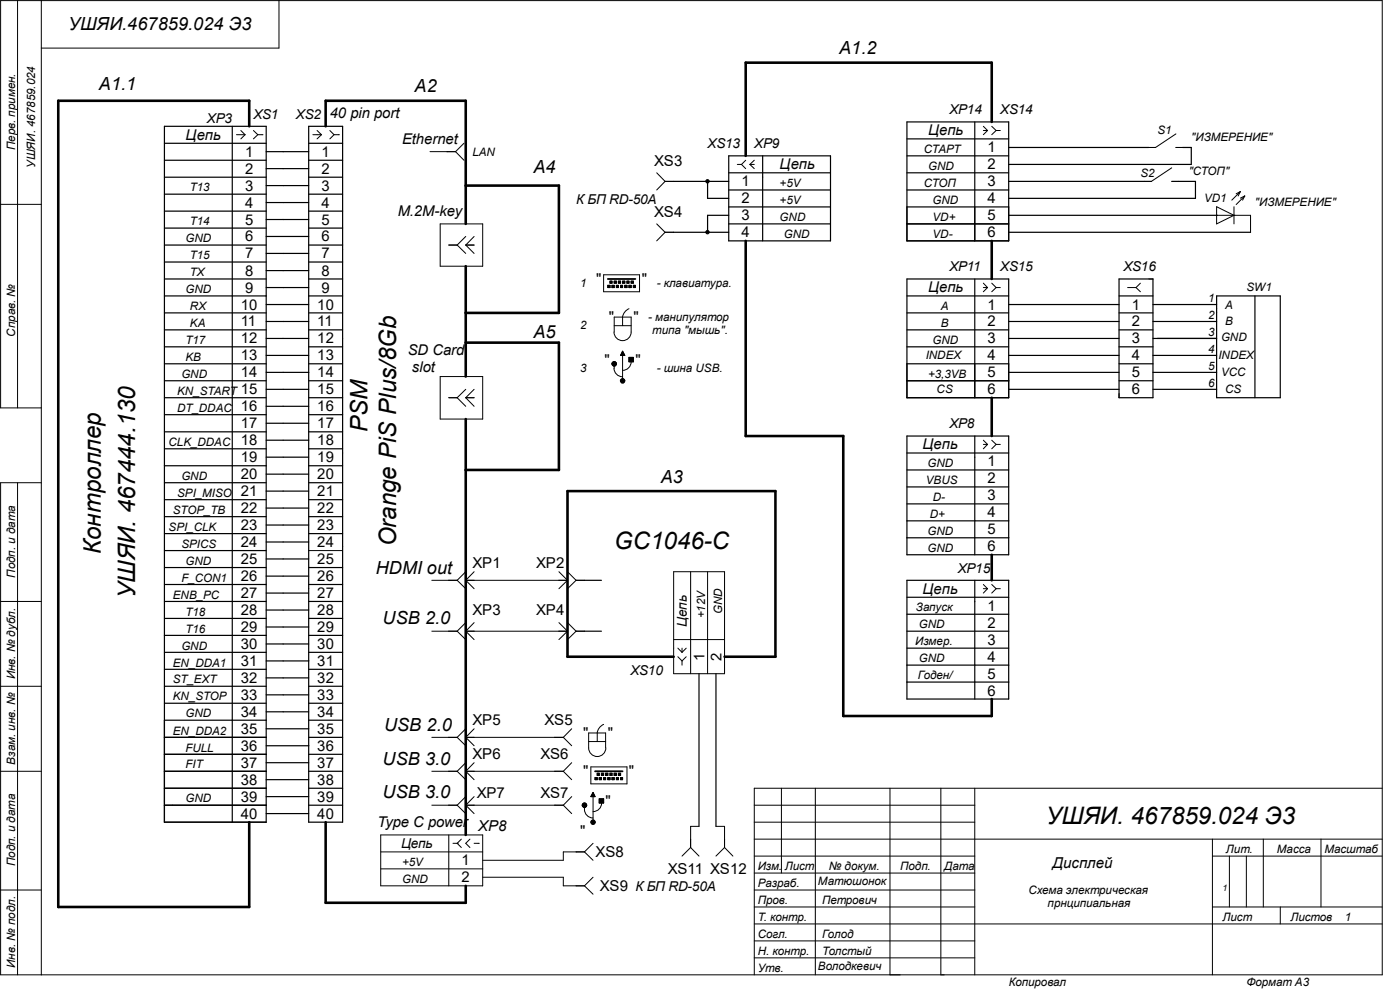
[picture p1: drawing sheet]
<svg xmlns="http://www.w3.org/2000/svg" width="297mm" height="210mm" viewBox="0 0 297 210" stroke-linecap="round" stroke-linejoin="round" font-family="sans-serif">
<g fill="none" stroke="#000" stroke-width=".25">
<path d="M34.9 26.8h21.6v147.6h-21.6zM34.9 37.6h21.6M34.9 34h21.6M34.9 30.4h21.6M49.3 26.8v147.6M56.5 35.8h9M56.5 39.4h9M56.5 32.2h9M65.5 26.8h7.2v147.6h-7.2zM65.5 37.6h7.2M65.5 34h7.2M65.5 30.4h7.2"/>
<path d="M142.9 38.5h11.7M150.1 38.5v3.6h4.5M154.6 33.1h21.6v18h-21.6zM154.6 36.7h21.6M161.8 33.1v18M192.4 25.9h21.6v25.2h-21.6zM192.4 36.7h21.6M192.4 33.1h21.6M192.4 29.5h21.6M206.8 25.9v25.2M214 38.5h28.8M214 31.3h29.7"/>
<path d="M250 38.5h3.6v3.6h-39.6M250.9 31.3h1.8v3.6h-38.7M34.9 59.2h21.6M34.9 55.6h21.6M34.9 52h21.6M34.9 48.4h21.6M34.9 44.8h21.6M34.9 41.2h21.6M56.5 57.4h9M56.5 53.8h9M56.5 46.6h9M56.5 50.2h9"/>
<path d="M56.5 43h9M65.5 59.2h7.2M65.5 55.6h7.2M65.5 52h7.2M65.5 48.4h7.2M65.5 44.8h7.2M65.5 41.2h7.2M142.9 49.3h11.7M154.6 45.7h-4.5v3.6M154.6 47.5h21.6M154.6 43.9h21.6M154.6 40.3h21.6"/>
<path d="M192.4 59.2h21.6v25.2h-21.6zM192.4 47.5h21.6M192.4 43.9h21.6M192.4 40.3h21.6M206.8 59.2v25.2M214 49.3h51.3M214 45.7h44.1M237.4 59.2h7.2v25.2h-7.2zM34.9 77.2h21.6M34.9 73.6h21.6M34.9 70h21.6M34.9 66.4h21.6"/>
<path d="M34.9 62.8h21.6M56.5 79h9M56.5 68.2h9M56.5 71.8h9M56.5 61h9M56.5 75.4h9M56.5 64.6h9M65.5 77.2h7.2M65.5 73.6h7.2M65.5 70h7.2M65.5 66.4h7.2M65.5 62.8h7.2"/>
<path d="M192.4 77.2h21.6M192.4 73.6h21.6M192.4 70h21.6M192.4 66.4h21.6M192.4 62.8h21.6M214 79h23.4M214 68.2h23.4M214 71.8h23.4M214 75.4h23.4M214 64.6h23.4M237.4 77.2h7.2M237.4 73.6h7.2"/>
<path d="M237.4 70h7.2M237.4 66.4h7.2M237.4 62.8h7.2M244.6 79h13.5M244.6 68.2h13.5M244.6 71.8h13.5M244.6 75.4h13.5M244.6 64.6h13.5M258.1 62.8h13.5v21.6h-13.5zM266.2 62.8v21.6M34.9 98.8h21.6M34.9 91.6h21.6"/>
<path d="M34.9 88h21.6M34.9 84.4h21.6M34.9 80.8h21.6M34.9 95.2h21.6M56.5 97h9M56.5 93.4h9M56.5 86.2h9M56.5 82.6h9M56.5 89.8h9M65.5 98.8h7.2M65.5 91.6h7.2M65.5 88h7.2"/>
<path d="M65.5 84.4h7.2M65.5 80.8h7.2M65.5 95.2h7.2M192.4 92.5h21.6v25.2h-21.6zM192.4 80.8h21.6M192.4 96.1h21.6M192.4 99.7h21.6M206.8 92.5v25.2M214 82.6h23.4M237.4 80.8h7.2M244.6 82.6h13.5M34.9 113.2h21.6"/>
<path d="M34.9 109.6h21.6M34.9 106h21.6M34.9 102.4h21.6M34.9 116.8h21.6M56.5 118.6h9M56.5 115h9M56.5 107.8h9M56.5 111.4h9M56.5 104.2h9M56.5 100.6h9M65.5 113.2h7.2M65.5 109.6h7.2"/>
<path d="M65.5 106h7.2M65.5 102.4h7.2M192.4 114.1h21.6M192.4 110.5h21.6M192.4 106.9h21.6M192.4 103.3h21.6M34.9 138.4h21.6M34.9 134.8h21.6M34.9 131.2h21.6M34.9 127.6h21.6M34.9 124h21.6M34.9 120.4h21.6"/>
<path d="M56.5 136.6h9M56.5 129.4h9M56.5 133h9M56.5 125.8h9M56.5 122.2h9M65.5 138.4h7.2M65.5 134.8h7.2M65.5 131.2h7.2M65.5 127.6h7.2M65.5 124h7.2M65.5 120.4h7.2M124 123.1h3.6"/>
<path d="M124 133.9h3.6M192.4 123.1h21.6v25.2h-21.6zM192.4 133.9h21.6M192.4 137.5h21.6M192.4 130.3h21.6M192.4 126.7h21.6M206.8 123.1v25.2M34.9 156.4h21.6M34.9 152.8h21.6M34.9 149.2h21.6M34.9 145.6h21.6M34.9 142h21.6"/>
<path d="M56.5 151h9M56.5 147.4h9M56.5 140.2h9M56.5 143.8h9M56.5 158.2h9M56.5 154.6h9M65.5 156.4h7.2M65.5 152.8h7.2M65.5 149.2h7.2M65.5 145.6h7.2M65.5 142h7.2M148.3 142.9v32.4"/>
<path d="M151.9 142.9v32.4M192.4 144.7h21.6M192.4 141.1h21.6M34.9 170.8h21.6M34.9 167.2h21.6M34.9 163.6h21.6M34.9 160h21.6M56.5 172.6h9M56.5 169h9M56.5 165.4h9M56.5 161.8h9M65.5 170.8h7.2"/>
<path d="M65.5 167.2h7.2M65.5 163.6h7.2M65.5 160h7.2"/>
</g>
<g fill="none" stroke="#000" stroke-width=".21">
<path d="M3.7 .1v86.4M8.8 .1v206.7M59.2 .1v10.1h-50.4M50.2 28.6h1.8M51.1 27.7l.9 .9M52 28.6l-.9 .9M53.8 27.7l.9 .9M54.7 28.6h.9M54.7 28.6l-.9 .9M55.6 28.6h.1M66.4 28.6h1.8M67.3 27.7l.9 .9"/>
<path d="M68.2 28.6l-.9 .9M70 27.7l.9 .9M70.9 28.6h.9M70.9 28.6l-.9 .9M71.8 28.6h.1M91.2 32.2h5.4M96.6 32.2l1.8 1.8M98.4 30.4l-1.8 1.8M139.3 36.7l1.8 1.8M141.1 38.5h1.8M141.1 38.5l-1.8 1.8M156.4 34.9h.9"/>
<path d="M157.3 34.9l.9 .9M158.2 34l-.9 .9M159.1 34.9h.9M159.1 34.9l.9 .9M160 34l-.9 .9M208.6 27.7h.9M208.6 26.8l.9 .9M209.5 27.7l-.9 .9M210.4 26.8l.9 .9M211.3 27.7h.9M211.3 27.7l-.9 .9M248.6 35.6l-4.3 2.9h-1.5"/>
<path d="M248.6 38.5h1.4M249.5 28.4l-4.3 2.9h-1.5M249.5 31.3h1.4M.1 43.3h8.7M93.4 47.5h9v9h-9zM95.2 52h1.8M97 52l1.8 1.8M98.8 52h1.8M98.8 52l1.8 1.8M98.8 50.2l-1.8 1.8M100.6 50.2l-1.8 1.8M128.1 58.3h7.6v3.6h-7.6z"/>
<path d="M129.4 59.6h.4v.5h-.4zM130.3 59.6h.5v.5h-.5zM131.2 59.6h.5v.5h-.5zM132.1 59.6h.4v.5h-.4zM133 59.6h.4v.5h-.4zM133.9 59.6h.5v.5h-.5zM139.3 47.5l1.8 1.8M141.1 49.3h1.8M141.1 49.3l-1.8 1.8M243.7 59.2h.9M258.1 45.7h.1M258.1 45.7h7.2v3.6"/>
<path d="M258.1 43.9l3.7 1.8-3.7 1.8zM261.8 45.7h.1M261.8 43.9v3.6M263.1 40.6l-.4 1M263.1 40.6l-.8 .5M263.1 40.6l-1.8 1.9M264.1 41.6l-1.8 1.8M264.1 41.6l-1 .4M264.1 41.6l-.5 .9M93.4 79.9h9v9h-9zM128.9 60.5h.5v.5h-.5zM129.8 60.5h.5v.5h-.5z"/>
<path d="M130.3 78.1a1.82 1.82 0 0 0 1.8 1.8M130.3 70.4v-3.1h3.6v3.1a1.82 1.82 0 0 1-1.8 1.9 1.82 1.82 0 0 1-1.8-1.9M130.3 77.6v.5M130.3 69.1h3.6M130.8 60.5h.4v.5h-.4zM131.7 60.5h.4v.5h-.4zM132.1 67.3v1.8M132.1 75.4v4.9M132.1 74.5l.4 .9h-.8zM132.5 60.5h.5v.5h-.5zM133.4 65.5a2.37 2.37 0 0 0-1.3 1.8M133.4 60.5h.5v.5h-.5z"/>
<path d="M133.4 75.8h1v1h-1zM133.9 76.8a1.82 1.82 0 0 1-1.8 1.8M134.4 60.5h.4v.5h-.4zM208.6 61h.9M208.6 60.1l.9 .9M209.5 61l-.9 .9M210.4 60.1l.9 .9M211.3 61h.9M211.3 61l-.9 .9M239.2 61h1.8M241 61l.9 .9M241.9 60.1l-.9 .9"/>
<path d="M8.8 86.5h-8.7v-86.4h293.1v206.7h-293.1v-104.4h8.7M95.2 84.4h1.8M97 84.4l1.8 1.8M98.8 84.4h1.8M98.8 84.4l1.8 1.8M98.8 82.6l-1.8 1.8M100.6 82.6l-1.8 1.8M208.6 94.3h.9M208.6 93.4l.9 .9M209.5 94.3l-.9 .9M210.4 93.4l.9 .9M211.3 94.3h.9"/>
<path d="M211.3 94.3l-.9 .9M237.4 83.5v.9M3.7 102.4v104.4M65.5 116.8h7.2M.1 127.6h8.7M91.6 133.9h5.4M91.6 123.1h5.4M97 123.1l1.8 1.8M97 133.9l1.8 1.8M98.8 133.9h21.6M98.8 123.1h21.6M98.8 121.3l-1.8 1.8"/>
<path d="M98.8 132.1l-1.8 1.8M98.8 133.9l1.8 1.8M98.8 123.1l1.8 1.8M100.6 132.1l-1.8 1.8M100.6 121.3l-1.8 1.8M118.6 132.1l1.8 1.8M118.6 121.3l1.8 1.8M120.4 132.1l1.8 1.8M120.4 121.3l1.8 1.8M120.4 133.9l-1.8 1.8M120.4 123.1l-1.8 1.8M122.2 133.9h1.8"/>
<path d="M122.2 123.1h1.8M122.2 133.9l-1.8 1.8M122.2 123.1l-1.8 1.8M142.9 121.3h10.8v21.6h-10.8zM142.9 135.7h10.8M143.8 139.3l.9 .9M143.8 137.5l.9 .9M144.7 137.5v.9M145.6 139.3l-.9 .9M145.6 137.5l-.9 .9M146.5 121.3v21.6M150.1 121.3v21.6"/>
<path d="M208.6 124.9h.9M208.6 124l.9 .9M209.5 124.9l-.9 .9M210.4 124l.9 .9M211.3 124.9h.9M211.3 124.9l-.9 .9M.1 145.6h8.7M91.6 156.4h5.4M97 156.4l1.8 1.8M98.8 156.4h20.7M98.8 154.6l-1.8 1.8M98.8 156.4l1.8 1.8"/>
<path d="M100.6 154.6l-1.8 1.8M119.5 156.4l1.8 1.8M121.3 154.6l-1.8 1.8M124.9 157.3h3.6M128.1 153.7a2.37 2.37 0 0 0-1.4 1.8v1.8M128.5 158.7v-3.2h-3.6v3.2a1.82 1.82 0 0 0 1.8 1.8 1.82 1.82 0 0 0 1.8-1.8M144.7 140.2v.9M.1 163.6h8.7M80.8 177.1h21.6v10.8h-21.6zM91.6 163.6h5.4M91.6 170.8h5.4M95.2 177.1v10.8"/>
<path d="M96.1 178.9h.9M97 178.9h.1M97 178.9l.9 .9M97 163.6l1.8 1.8M97 170.8l1.8 1.8M97.9 178l-.9 .9M98.8 163.6h20.7M98.8 170.8h20.7M98.8 161.8l-1.8 1.8M98.8 169l-1.8 1.8M98.8 163.6l1.8 1.8M98.8 170.8l1.8 1.8"/>
<path d="M99.7 178l-.9 .9 .9 .9M100.6 178.9h.9M100.6 161.8l-1.8 1.8M100.6 169l-1.8 1.8M101.5 178.9h.1M119.5 170.8l1.8 1.8M119.5 163.6l1.8 1.8M121.3 169l-1.8 1.8M121.3 161.8l-1.8 1.8M124 171.2a1.91 1.91 0 0 0 1.8 2.3M125.3 162.7h7.7v3.6h-7.7zM125.8 168.1l.4 .9h-.9z"/>
<path d="M125.8 169v4.9M125.8 178.9l-1.8 1.8M126.2 165h.5v.4h-.5zM126.7 164h.4v.5h-.4zM127.1 169.5h1v.8h-1zM127.1 165h.5v.4h-.5zM127.6 164h.5v.5h-.5zM127.6 170.3a1.82 1.82 0 0 1-1.8 1.9M128.1 165h.4v.4h-.4zM128.5 164h.4v.5h-.4zM128.9 165h.5v.4h-.5zM129.4 164h.4v.5h-.4z"/>
<path d="M129.8 165h.5v.4h-.5zM130.3 164h.5v.5h-.5zM130.8 165h.4v.4h-.4zM131.2 164h.5v.5h-.5zM131.7 165h.4v.4h-.4zM146.5 179.8l-1.8 1.8M146.5 179.8l1.8 1.8M148.3 175.3h-1.8v4.5M151.9 175.3h1.8v4.5M153.7 179.8l-1.8 1.8M153.7 179.8l1.8 1.8M160 170.8h46.8"/>
<path d="M160 178h133.2M160 174.4h46.8M165.8 167.2v18M173 167.2v39.6M188.8 167.2v39.6M199.6 167.2v39.6M206.8 167.2v39.6M257.2 178v28.8M268 178v14.4M280.2 178v14.4M293.2 167.2h-133.2v39.6M.1 188.8h8.7"/>
<path d="M80.8 180.7h21.6M80.8 184.3h21.6M102.4 186.1h17.1v1.8h4.5M124 180.7h-4.5v1.8h-17.1M124 180.7l1.8 1.8M124 187.9l1.8 1.8M125.8 186.1l-1.8 1.8M160 188.8h46.8M160 199.6h46.8M160 196h133.2M160 192.4h46.8M160 185.2h46.8"/>
<path d="M160 181.6h46.8M257.2 192.4h36M257.2 181.6h36M260.8 181.6v10.8M264.4 181.6v10.8M271.6 192.4v3.6M160 203.2h46.8"/>
<circle cx="130.3" cy="77.2" r=".47"/>
<circle cx="132.1" cy="80.8" r=".47"/>
<circle cx="124" cy="170.8" r=".47"/>
<circle cx="125.8" cy="174.4" r=".47"/>
</g>
<g fill="#000" stroke="#000" stroke-width=".21">
<path d="M132.1 74.5l.4 .9h-.8zM125.8 168.1l.4 .9h-.9z"/>
<path d="M128.9 60.5h.5v.5h-.5z" fill-rule="evenodd"/>
<path d="M129.4 59.6h.4v.5h-.4z" fill-rule="evenodd"/>
<path d="M129.8 60.5h.5v.5h-.5z" fill-rule="evenodd"/>
<path d="M130.3 59.6h.5v.5h-.5z" fill-rule="evenodd"/>
<path d="M130.8 60.5h.4v.5h-.4z" fill-rule="evenodd"/>
<path d="M130 76.9l.3-.1 .3 .1 .2 .3-.3 .4h-.5z" fill-rule="evenodd"/>
<path d="M131.2 59.6h.5v.5h-.5z" fill-rule="evenodd"/>
<path d="M131.7 60.5h.4v.5h-.4z" fill-rule="evenodd"/>
<path d="M132.1 59.6h.4v.5h-.4z" fill-rule="evenodd"/>
<path d="M132.5 60.5h.5v.5h-.5z" fill-rule="evenodd"/>
<path d="M133 59.6h.4v.5h-.4z" fill-rule="evenodd"/>
<path d="M133.4 60.5h.5v.5h-.5z" fill-rule="evenodd"/>
<path d="M133.9 59.6h.5v.5h-.5z" fill-rule="evenodd"/>
<path d="M133.4 75.8h1v1h-1z" fill-rule="evenodd"/>
<path d="M134.4 60.5h.4v.5h-.4z" fill-rule="evenodd"/>
<path d="M131.8 80.5l.3-.2 .3 .2 .1 .3-.2 .4h-.5z" fill-rule="evenodd"/>
<path d="M123.7 170.5l.3-.1 .3 .1 .2 .3-.2 .3-.5 .1-.2-.4z" fill-rule="evenodd"/>
<path d="M126.2 165h.5v.4h-.5z" fill-rule="evenodd"/>
<path d="M125.5 174.1l.3-.1 .3 .1 .1 .3-.2 .4h-.4l-.2-.4z" fill-rule="evenodd"/>
<path d="M126.7 164h.4v.5h-.4z" fill-rule="evenodd"/>
<path d="M127.1 165h.5v.4h-.5z" fill-rule="evenodd"/>
<path d="M127.6 164h.5v.5h-.5z" fill-rule="evenodd"/>
<path d="M127.1 169.5h1v.8h-1z" fill-rule="evenodd"/>
<path d="M128.1 165h.4v.4h-.4z" fill-rule="evenodd"/>
<path d="M128.5 164h.4v.5h-.4z" fill-rule="evenodd"/>
<path d="M128.9 165h.5v.4h-.5z" fill-rule="evenodd"/>
<path d="M129.4 164h.4v.5h-.4z" fill-rule="evenodd"/>
<path d="M129.8 165h.5v.4h-.5z" fill-rule="evenodd"/>
<path d="M130.3 164h.5v.5h-.5z" fill-rule="evenodd"/>
<path d="M130.8 165h.4v.4h-.4z" fill-rule="evenodd"/>
<path d="M131.2 164h.5v.5h-.5z" fill-rule="evenodd"/>
<path d="M131.7 165h.4v.4h-.4z" fill-rule="evenodd"/>
<circle cx="150.1" cy="38.5" r=".36"/>
<circle cx="150.1" cy="49.3" r=".36"/>
</g>
<g fill="none" stroke="#000" stroke-width=".55">
<path d="M52.9 26.8v-5.4h-40.5v171h40.5v-18M69.1 26.8v-5.4h29.7v26.1M98.8 39.4h19.8v27h-19.8M210.4 25.9v-12.6h-52.2v19.8M98.8 56.5v23.4M158.2 51.1v41.4h20.7v59.4h31.5v-3.6M210.4 51.1v8.1M98.8 72.7h19.8v27h-19.8M98.8 88.9v88.2M210.4 84.4v8.1M210.4 117.7v5.4M142.9 139.3h-22.5v-35.1h44.1v35.1h-10.8"/>
<path d="M69.1 174.4v17.1h29.7v-3.6"/>
</g>
<path d="M128.9 59.2h5.9M126.2 163.6h5.9" fill="none" stroke="#000" stroke-width=".38"/>
<g font-size="5.1">
<text x="78" y="91.6" transform="rotate(-90 78 91.6)">PSM</text>
<text x="21.4" y="117.6" transform="rotate(-90 21.4 117.6)">Контроллер</text>
<text x="84.1" y="115.9" transform="rotate(-90 84.1 115.9)">Orange PiS Plus/8Gb</text>
<text x="130.3" y="116.5">GC1046-C</text>
<text x="28.7" y="126.9" transform="rotate(-90 28.7 126.9)">УШЯИ. 467444.130</text>
<text x="222" y="174.7">УШЯИ. 467859.024 Э3</text>
</g>
<g font-size="3.8">
<text x="14.6" y="6.4">УШЯИ.467859.024 Э3</text>
<text x="178" y="11.5">A1.2</text>
<text x="21" y="19">A1.1</text>
<text x="88" y="19.6">A2</text>
<text x="113.2" y="36.7">A4</text>
<text x="113.2" y="71.8">A5</text>
<text x="140.2" y="102.4">A3</text>
<text x="79.7" y="121.7">HDMI out</text>
<text x="81.2" y="132.5">USB 2.0</text>
<text x="81.5" y="155.2">USB 2.0</text>
<text x="81.2" y="162.3">USB 3.0</text>
<text x="81.2" y="169.2">USB 3.0</text>
</g>
<g font-size="3.2">
<text x="138.8" y="35.2">XS3</text>
<text x="138.8" y="46.1">XS4</text>
<text x="126.4" y="60.3">&quot;</text>
<text x="136.1" y="60.3">&quot;</text>
<text x="129.2" y="68.4">&quot;</text>
<text x="134.4" y="68.4">&quot;</text>
<text x="128.2" y="77.4">&quot;</text>
<text x="134.8" y="77.4">&quot;</text>
<text x="100.2" y="120.6">XP1</text>
<text x="113.7" y="120.6">XP2</text>
<text x="100.2" y="130.5">XP3</text>
<text x="113.7" y="130.5">XP4</text>
<text x="100.2" y="153.9">XP5</text>
<text x="115.5" y="153.9">XS5</text>
<text x="100.2" y="161.1">XP6</text>
<text x="114.6" y="161.1">XS6</text>
<text x="123.7" y="156.6">&quot;</text>
<text x="128.9" y="156.6">&quot;</text>
<text x="123.7" y="164.7">&quot;</text>
<text x="133.4" y="164.7">&quot;</text>
<text x="101.1" y="169.2">XP7</text>
<text x="114.6" y="169.2">XS7</text>
<text x="128.5" y="171">&quot;</text>
<text x="101.5" y="176.4">XP8</text>
<text x="123.1" y="177.3">&quot;</text>
<text x="126.4" y="181.8">XS8</text>
<text x="141.6" y="185.4">XS11 XS12</text>
<text x="223.3" y="184.1">Дисплей</text>
<text x="127.3" y="189">XS9 К БП RD-50A</text>
</g>
<g font-size="3.1">
<text x="39.4" y="29.6">Цепь</text>
<text x="70" y="24.9">40 pin port</text>
<text x="196.9" y="28.7">Цепь</text>
<text x="52" y="33.2">1</text>
<text x="68.2" y="33.2">1</text>
<text x="85.3" y="30.5">Ethernet</text>
<text x="165.4" y="35.9">Цепь</text>
<text x="209.5" y="35.9">2</text>
<text x="209.5" y="32.3">1</text>
<text x="52" y="36.8">2</text>
<text x="52" y="40.4">3</text>
<text x="68.2" y="36.8">2</text>
<text x="68.2" y="40.4">3</text>
<text x="157.3" y="39.5">1</text>
<text x="209.5" y="39.5">3</text>
<text x="52" y="44">4</text>
<text x="52" y="47.6">5</text>
<text x="68.2" y="44">4</text>
<text x="68.2" y="47.6">5</text>
<text x="84.4" y="45.8">M.2M-key</text>
<text x="157.3" y="43.1">2</text>
<text x="157.3" y="46.7">3</text>
<text x="209.5" y="46.7">5</text>
<text x="209.5" y="43.1">4</text>
<text x="52" y="51.2">6</text>
<text x="68.2" y="51.2">6</text>
<text x="157.3" y="50.3">4</text>
<text x="209.5" y="50.3">6</text>
<text x="52" y="54.8">7</text>
<text x="52" y="58.5">8</text>
<text x="68.2" y="54.8">7</text>
<text x="68.2" y="58.5">8</text>
<text x="51.1" y="65.7">10</text>
<text x="52" y="62.1">9</text>
<text x="67.3" y="65.7">10</text>
<text x="68.2" y="62.1">9</text>
<text x="196.9" y="62">Цепь</text>
<text x="209.5" y="65.7">1</text>
<text x="240.1" y="65.7">1</text>
<text x="51.1" y="69.3">11</text>
<text x="67.3" y="69.3">11</text>
<text x="209.5" y="69.3">2</text>
<text x="240.1" y="69.3">2</text>
<text x="51.1" y="76.5">13</text>
<text x="51.1" y="72.9">12</text>
<text x="67.3" y="76.5">13</text>
<text x="67.3" y="72.9">12</text>
<text x="86.5" y="75.4">SD Card</text>
<text x="209.5" y="76.5">4</text>
<text x="209.5" y="72.9">3</text>
<text x="240.1" y="76.5">4</text>
<text x="240.1" y="72.9">3</text>
<text x="51.1" y="80.1">14</text>
<text x="51.1" y="83.7">15</text>
<text x="67.3" y="80.1">14</text>
<text x="67.3" y="83.7">15</text>
<text x="87.4" y="78.9">slot</text>
<text x="209.5" y="80.1">5</text>
<text x="209.5" y="83.7">6</text>
<text x="240.1" y="80.1">5</text>
<text x="240.1" y="83.7">6</text>
<text x="51.1" y="87.2">16</text>
<text x="67.3" y="87.2">16</text>
<text x="51.1" y="90.8">17</text>
<text x="51.1" y="94.4">18</text>
<text x="67.3" y="90.8">17</text>
<text x="67.3" y="94.4">18</text>
<text x="195.7" y="95.3">Цепь</text>
<text x="51.1" y="101.6">20</text>
<text x="51.1" y="98">19</text>
<text x="67.3" y="101.6">20</text>
<text x="67.3" y="98">19</text>
<text x="209.5" y="98.9">1</text>
<text x="51.1" y="105.2">21</text>
<text x="67.3" y="105.2">21</text>
<text x="209.5" y="102.5">2</text>
<text x="209.5" y="106.2">3</text>
<text x="51.1" y="112.4">23</text>
<text x="51.1" y="108.8">22</text>
<text x="67.3" y="108.8">22</text>
<text x="67.3" y="112.4">23</text>
<text x="209.5" y="109.8">4</text>
<text x="209.5" y="113.4">5</text>
<text x="51.1" y="116">24</text>
<text x="51.1" y="119.6">25</text>
<text x="67.3" y="116">24</text>
<text x="67.3" y="119.6">25</text>
<text x="209.5" y="117">6</text>
<text x="51.1" y="123.3">26</text>
<text x="67.3" y="123.3">26</text>
<text x="195.7" y="125.9">Цепь</text>
<text x="51.1" y="126.9">27</text>
<text x="51.1" y="130.5">28</text>
<text x="67.3" y="126.9">27</text>
<text x="67.3" y="130.5">28</text>
<text x="209.5" y="129.5">1</text>
<text x="51.1" y="137.7">30</text>
<text x="51.1" y="134.1">29</text>
<text x="67.3" y="137.7">30</text>
<text x="67.3" y="134.1">29</text>
<text x="209.5" y="133.1">2</text>
<text x="209.5" y="136.7">3</text>
<text x="51.1" y="141.3">31</text>
<text x="67.3" y="141.3">31</text>
<text x="149.4" y="140.2" transform="rotate(-90 149.4 140.2)">1</text>
<text x="153" y="140.2" transform="rotate(-90 153 140.2)">2</text>
<text x="209.5" y="140.4">4</text>
<text x="209.5" y="144">5</text>
<text x="51.1" y="148.5">33</text>
<text x="51.1" y="144.9">32</text>
<text x="67.3" y="148.5">33</text>
<text x="67.3" y="144.9">32</text>
<text x="209.5" y="147.6">6</text>
<text x="51.1" y="155.7">35</text>
<text x="51.1" y="152.1">34</text>
<text x="67.3" y="152.1">34</text>
<text x="67.3" y="155.7">35</text>
<text x="51.1" y="159.3">36</text>
<text x="67.3" y="159.3">36</text>
<text x="51.1" y="162.9">37</text>
<text x="51.1" y="166.5">38</text>
<text x="67.3" y="162.9">37</text>
<text x="67.3" y="166.5">38</text>
<text x="51.1" y="170.1">39</text>
<text x="51.1" y="173.7">40</text>
<text x="67.3" y="170.1">39</text>
<text x="67.3" y="173.7">40</text>
<text x="80.1" y="175.5">Type C power</text>
<text x="97.9" y="183.6">1</text>
<text x="97.9" y="187.2">2</text>
</g>
<g font-size="2.9">
<text x="43.9" y="26.1">XP3</text>
<text x="53.8" y="25.1">XS1</text>
<text x="62.8" y="25.1">XS2</text>
<text x="201.4" y="24.3">XP14</text>
<text x="212.2" y="24.3">XS14</text>
<text x="150.1" y="31.5">XS13</text>
<text x="160" y="31.5">XP9</text>
<text x="122.2" y="43.2">К БП RD-50A</text>
<text x="201.4" y="57.6">XP11</text>
<text x="212.2" y="57.6">XS15</text>
<text x="238.3" y="57.6">XS16</text>
<text x="201.4" y="90.9">XP8</text>
<text x="203.2" y="121.5">XP15</text>
<text x="145.7" y="133" transform="rotate(-90 145.7 133)">Цепь</text>
<text x="133.7" y="143.1">XS10</text>
<text x="85.1" y="179.8">Цепь</text>
</g>
<g font-size="2.5">
<text x="245.5" y="28.5">S1</text>
<text x="252.7" y="29.9">&quot;ИЗМЕРЕНИЕ&quot;</text>
<text x="3.2" y="31.8" transform="rotate(-90 3.2 31.8)">Перв. примен.</text>
<text x="7.5" y="35.6" transform="rotate(-90 7.5 35.6)">УШЯИ. 467859.024</text>
<text x="100.2" y="33">LAN</text>
<text x="196" y="32.5">СТАРТ</text>
<text x="40.3" y="40.6">T13</text>
<text x="165.4" y="39.7">+5V</text>
<text x="196" y="39.7">СТОП</text>
<text x="196.9" y="36.1">GND</text>
<text x="241.9" y="37.5">S2</text>
<text x="252.2" y="37.1">&quot;СТОП&quot;</text>
<text x="40.3" y="47.8">T14</text>
<text x="165.4" y="43.3">+5V</text>
<text x="165.4" y="46.9">GND</text>
<text x="197.8" y="43.3">GND</text>
<text x="197.8" y="46.9">VD+</text>
<text x="255.4" y="42.9">VD1</text>
<text x="266.2" y="43.8">&quot;ИЗМЕРЕНИЕ&quot;</text>
<text x="39.4" y="51.4">GND</text>
<text x="166.3" y="50.5">GND</text>
<text x="197.8" y="50.5">VD-</text>
<text x="40.3" y="58.6">TX</text>
<text x="40.3" y="55">T15</text>
<text x="39.4" y="62.2">GND</text>
<text x="40.3" y="65.8">RX</text>
<text x="123.1" y="60.9">1</text>
<text x="139.3" y="60.9">- клавиатура.</text>
<text x="199.6" y="65.8">A</text>
<text x="256.3" y="64">1</text>
<text x="259.9" y="65.4">A</text>
<text x="264.4" y="61.8">SW1</text>
<text x="3.2" y="71.4" transform="rotate(-90 3.2 71.4)">Справ. №</text>
<text x="40.3" y="69.4">KA</text>
<text x="123.1" y="69.9">2</text>
<text x="137.5" y="68.1">- манипулятор</text>
<text x="138.4" y="70.8">типа &quot;мышь&quot;.</text>
<text x="199.6" y="69.4">B</text>
<text x="256.3" y="71.2">3</text>
<text x="256.3" y="67.6">2</text>
<text x="259.9" y="69">B</text>
<text x="39.4" y="76.6">KB</text>
<text x="39.4" y="73">T17</text>
<text x="196.4" y="76.1">INDEX</text>
<text x="197.8" y="73">GND</text>
<text x="256.3" y="74.8">4</text>
<text x="258.5" y="76.1">INDEX</text>
<text x="259" y="72.3">GND</text>
<text x="37.6" y="83.8">KN_START</text>
<text x="38.5" y="80.2">GND</text>
<text x="123.1" y="78.9">3</text>
<text x="139.3" y="78.9">- шина USB.</text>
<text x="196.9" y="80.2">+3,3VB</text>
<text x="198.7" y="83.3">CS</text>
<text x="256.3" y="82">6</text>
<text x="256.3" y="78.4">5</text>
<text x="259" y="79.8">VCC</text>
<text x="259.9" y="83.3">CS</text>
<text x="37.6" y="87.4">DT_DDAC</text>
<text x="35.8" y="94.6">CLK_DDAC</text>
<text x="38.5" y="101.8">GND</text>
<text x="196.8" y="99.1">GND</text>
<text x="37.6" y="105.4">SPI_MISO</text>
<text x="196.4" y="102.7">VBUS</text>
<text x="197.9" y="106.3">D-</text>
<text x="35.8" y="112.6">SPI_CLK</text>
<text x="36.7" y="109">STOP_TB</text>
<text x="196.8" y="113.5">GND</text>
<text x="197.2" y="109.9">D+</text>
<text x="38.5" y="116.2">SPICS</text>
<text x="39.4" y="119.8">GND</text>
<text x="196.8" y="117.1">GND</text>
<text x="3.2" y="122.6" transform="rotate(-90 3.2 122.6)">Подп. и дата</text>
<text x="38.5" y="123.4">F_CON1</text>
<text x="36.7" y="127">ENB_PC</text>
<text x="39.4" y="130.6">T18</text>
<text x="149.6" y="131.2" transform="rotate(-90 149.6 131.2)">+12V</text>
<text x="153.2" y="130.3" transform="rotate(-90 153.2 130.3)">GND</text>
<text x="194.3" y="129.7">Запуск</text>
<text x="38.5" y="137.8">GND</text>
<text x="39.4" y="134.2">T16</text>
<text x="194.2" y="136.9">Измер.</text>
<text x="194.9" y="133.3">GND</text>
<text x="36.7" y="141.4">EN_DDA1</text>
<text x="194.9" y="140.5">GND</text>
<text x="3.2" y="144.1" transform="rotate(-90 3.2 144.1)">Инв. № дубл.</text>
<text x="36.7" y="148.6">KN_STOP</text>
<text x="36.7" y="145">ST_EXT</text>
<text x="194.7" y="144.1">Годен/</text>
<text x="36.7" y="155.8">EN_DDA2</text>
<text x="39.4" y="152.2">GND</text>
<text x="39.4" y="159.4">FULL</text>
<text x="3.2" y="162.2" transform="rotate(-90 3.2 162.2)">Взам. инв. №</text>
<text x="39.4" y="163">FIT</text>
<text x="39.4" y="170.2">GND</text>
<text x="3.2" y="183.8" transform="rotate(-90 3.2 183.8)">Подп. и дата</text>
<text x="85.3" y="183.7">+5V</text>
<text x="160.7" y="184.6">Изм.</text>
<text x="166.5" y="184.6">Лист</text>
<text x="175.9" y="184.6">№ докум.</text>
<text x="191" y="184.6">Подп.</text>
<text x="200.3" y="184.6">Дата</text>
<text x="260.1" y="181">Лит.</text>
<text x="270.9" y="181">Масса</text>
<text x="281" y="181">Масштаб</text>
<text x="85.3" y="187.3">GND</text>
<text x="160.7" y="191.8">Пров.</text>
<text x="160.7" y="188.2">Разраб.</text>
<text x="173.5" y="187.8">Матюшонок</text>
<text x="174.4" y="191.8">Петрович</text>
<text x="218.2" y="189.7">Схема электрическая</text>
<text x="160.7" y="195.4">Т. контр.</text>
<text x="222.3" y="192.4">прнципиальная</text>
<text x="259.4" y="195.4">Лист</text>
<text x="273.8" y="195.4">Листов</text>
<text x="285.3" y="195.4">1</text>
<text x="160.7" y="202.6">Н. контр.</text>
<text x="160.7" y="199">Согл.</text>
<text x="174.4" y="202.6">Толстый</text>
<text x="174.4" y="199">Голод</text>
<text x="3.2" y="205.4" transform="rotate(-90 3.2 205.4)">Инв. № подл.</text>
<text x="160.7" y="206.2">Утв.</text>
<text x="173.5" y="205.8">Володкевич</text>
<text x="214" y="209.1">Копировал</text>
<text x="264.4" y="209.1">Формат А3</text>
</g>
<text font-size="1.9" x="259.4" y="189.1">1</text>
</svg>
